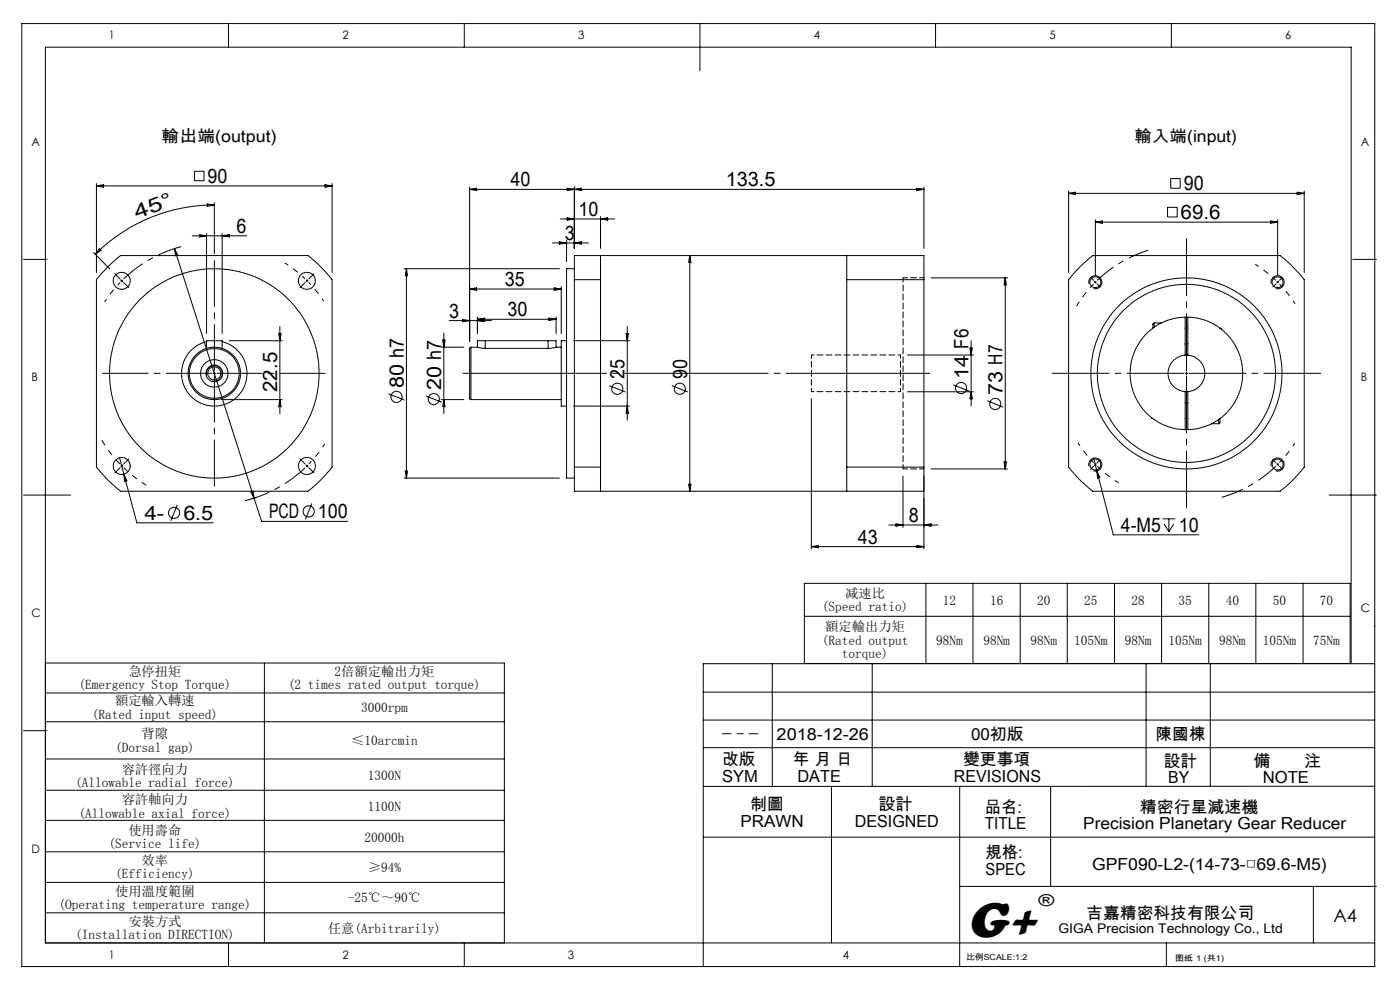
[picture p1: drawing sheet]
<svg xmlns="http://www.w3.org/2000/svg" width="297mm" height="210mm" viewBox="0 0 297 210" stroke-linecap="round" stroke-linejoin="round" font-family="sans-serif">
<g fill="none" stroke="#000" stroke-width=".21">
<path d="M4.6 5h287v200h-287zM48.5 5v5M98.5 5v5M148.5 5v10M198.5 5v5M248.5 5v5M20.5 38.9v18.9M20.5 39.4h49.9M20.5 39.4l1.5-.2v.5zM41.2 36.3h2.1v2h-2.1zM69 39.2l1.4 .2-1.4 .3zM70.4 38.9v18.9"/>
<path d="M99.6 39.7v32.7M120.3 39.9l1.5 .3-1.5 .2zM121.8 39.7v13M194.5 39.9l1.5 .3-1.5 .2zM196 39.7v13M248.4 37.9h2v2h-2zM5 55h5M19.9 53.6l3.4 3.4M21.1 52.7l.3 .4-1.2 .8zM22.9 56.6l2.7-2.4h39.7a29.2 29.2 0 0 1 5.1 5.1v39.8a29.2 29.2 0 0 1-5.1 5.1h-39.7a29.2 29.2 0 0 1-5.1-5.1v-39.8zM25.6 59.4l.2 .2M25.8 59.6l-.2 .2"/>
<path d="M25.8 59.6l.2 .2M26 59.4l-.2 .2M37 52.7l16.9 53M37 52.7l.7 1.4-.4 .1zM40.8 50h11.5M42.3 49.8l1.5 .2-1.5 .3zM43.8 49.5v21.3M44 43.3l1.5 .2-1.5 .3zM45.5 43.5a35.5 35.5 0 0 0-25.3 10.4M45.5 43v10.8M47.1 49.5v21.3M47.1 50l1.5-.2v.5z"/>
<path d="M85.7 57h33M86.2 57v44.4M86.2 57l.3 1.5h-.5zM99.6 40.2h96.4M99.6 40.2l1.5-.3v.5zM117.2 51.5h7.6M118.7 51.3l1.5 .2-1.5 .3zM118.9 46.5h11.5M120.2 51v4.5M120.3 46.2l1.5 .3-1.5 .2zM121.8 40.2l1.5-.3v.5zM121.8 51.5l1.5-.2v.5z"/>
<path d="M121.8 59.3v-5.1h74.2v5.1M121.8 57h-1.6v44.4h1.6M121.8 59.3v39.8M121.8 59.3h5.6M127.4 46v6.7M127.4 46.5l1.5-.3v.5zM127.4 54.2v5.1M127.4 59.3v39.8M146.3 54.2v50M146.3 54.2l.3 1.5h-.5zM179.6 54.2v5.1M179.6 59.3h16.4"/>
<path d="M179.6 59.3v39.8M196 59.3v39.8M197.5 58.9h16.2M213.3 58.9v40.6M213.3 58.9l.2 1.5h-.5zM226.7 40.5v17.3M226.7 41h50M226.7 41l1.5-.2v.5zM229.1 56.6l2.7-2.4h39.8a29.2 29.2 0 0 1 5.1 5.1v39.8a29.2 29.2 0 0 1-5.1 5.1h-39.8a29.2 29.2 0 0 1-5.1-5.1v-39.8zM232.2 59.7l.2 .2M232.4 59.9l-.2 .2M232.4 46.6v11.8"/>
<path d="M232.4 47.1h38.6M232.4 47.1l1.5-.2v.5zM232.4 59.9l.2 .2M232.6 59.7l-.2 .2M247.7 44h2v2h-2zM269.5 46.9l1.5 .2-1.5 .3zM271 46.6v11.8M275.2 40.8l1.5 .2-1.5 .3zM276.7 40.5v17.3M287 55h5M43.8 73.9v-1.6h3.3v1.6M43.8 72.5a6.9 6.9 0 0 0-4 10.6 6.9 6.9 0 0 0 11.4 0 6.9 6.9 0 0 0-4.1-10.6"/>
<path d="M43.9 79.6a1.67 1.67 0 0 1 1.4-2.1 1.67 1.67 0 0 1 1.8 1.8 1.67 1.67 0 0 1-2.1 1.5M48.6 72.3h11.3M59.1 70.8h.5l-.2 1.5zM59.4 69.3v18.5M93.6 73.7h4.8M93.9 72.1h.5l-.2 1.6zM94.2 70.7v17.1M95.3 68h9M98.1 67.8l1.5 .2-1.5 .3zM99.6 61.3l1.5-.2v.5zM99.6 61.3h19.5M99.9 73.7l-.3 .1v10.8l.3 .2"/>
<path d="M99.9 73.7v11.1M99.9 73.7h1.4M101.3 73.7l1.6 .2M101.3 67.2v3.6M101.3 67.7h16.7M101.3 67.7l1.5-.2v.8l-1.5-.3 1.5-.2M101.3 67.7l1.5 .3M102.9 72.3h-1.6v1.4M102.9 72.3h13.4M102.9 73.9h13.4M102.9 72.3v1.6M116.3 72.3h1.7v1.4"/>
<path d="M116.3 72.3v1.6M116.5 67.5l1.5 .2-1.5 .3zM117.6 61.1l1.5 .2-1.5 .3zM118 73.7l-1.7 .2M118 67.2v3.6M118 73.7h1.1M119.1 60.8v10M120.2 72.3h-1.1v13.8h1.1M121.7 72.3h11.9M132.8 70.8h.5l-.2 1.5zM133.1 69.3v19.8M192.5 75.3h14"/>
<path d="M205.8 73.8h.5l-.3 1.5zM206 72.3v13.8M231 60.2a1.39 1.39 0 0 1 1.2-1.7 1.39 1.39 0 0 1 1.5 1.5 1.39 1.39 0 0 1-1.7 1.2M244.9 68.5l-.3 .2v.9M244.9 68.5v.9M244.9 68.5h1.4M251.4 75.3a3.9 3.9 0 0 0-3.6 3.9 3.9 3.9 0 0 0 3.6 3.9M251.4 75.3v-8a11.9 11.9 0 0 0-11.7 11.9 11.9 11.9 0 0 0 11.7 11.9v-8M251.4 75.3h.6M251.4 72.9h.6M251.4 69.6h.6M252 75.3a3.9 3.9 0 0 1 3.6 3.9 3.9 3.9 0 0 1-3.6 3.9"/>
<path d="M252 75.3v-8a11.9 11.9 0 0 1 11.6 11.9 11.9 11.9 0 0 1-11.6 11.9v-8M258.8 69.6h.2v.2M269.7 60.2a1.39 1.39 0 0 1 1.2-1.7 1.39 1.39 0 0 1 1.5 1.5 1.39 1.39 0 0 1-1.7 1.2M25.4 97.1l.9 3.5M45.3 84.8h.2M47 84.8h12.9M59.4 84.8l.2 1.4h-.5zM82.4 83.5l3.4 1.4M86 99.9h.5l-.3 1.5zM90.3 84l3.4 1.3M93.6 84.8h4.8M94.2 84.8l.2 1.4h-.5z"/>
<path d="M99.9 84.8h19.2M121.7 86.1h11.9M121.8 99.1v5.1h74.2v-5.1M121.8 99.1h5.6M127.4 99.1v5.1M129.3 81.8l3.3 1.3M133.1 86.1l.2 1.6h-.5zM142.5 81.8l3.4 1.3M172.1 84.6v31.8M179.6 99.1v5.1M179.6 99.1h16.4M192.5 83.1h14"/>
<path d="M197.5 99.5h16.2M202.2 81.6l3.4 1.4M206 83.1l.3 1.5h-.5zM209.4 85l3.4 1.4M213 98h.5l-.2 1.5zM231 98.9a1.4 1.4 0 0 1 1.3-1.7 1.4 1.4 0 0 1 1.5 1.5 1.4 1.4 0 0 1-1.8 1.2M232 97.2l.7 2.7M232.7 99.9l3.5 13.5h18.1M232.7 99.9l.6 1.4-.5 .1zM244.4 88.6v.2h.1M251.4 83.1h.6M251.4 85.4h.6"/>
<path d="M251.4 88.8h.6M257 89.9h1.5M258.5 89v.9M258.8 88.8v.9l-.3 .2M269.7 98.9a1.4 1.4 0 0 1 1.2-1.7 1.4 1.4 0 0 1 1.5 1.5 1.4 1.4 0 0 1-1.7 1.2M5 105h10M26.3 100.6l2.7 10.3h16.2M26.3 100.6l.6 1.4-.5 .1zM37.6 107.1l-1.4 3.4M53.2 104.3l.5-.1 .2 1.5zM53.9 105.7l1.6 4.9h18.3M54.4 105.5l-1 .3"/>
<path d="M66.1 106.8l-1.3 3.4M85.7 101.4h33M146.1 102.7h.5l-.3 1.5zM172.1 115.9h23.9M172.1 115.9l1.5-.2v.5zM188.6 111.4h10.4M190.1 111.1l1.5 .3-1.5 .2zM191.6 101v10.9M194.5 115.7l1.5 .2-1.5 .3zM196 101v15.4M196 111.4l1.5-.3v.5zM246.6 110.1h2.7"/>
<path d="M247 111.2l1 1.6M248 110.1v2.7M249 111.2l-1 1.6M282 105h10M170.6 123.7h115.8v17h-115.8zM170.6 130.7h115.8M196.4 123.7v17M206.4 123.7v17M216.4 123.7v17M226.4 123.7v17M236.4 123.7v17M246.4 123.7v17"/>
<path d="M256.4 123.7v17M266.4 123.7v17M276.4 123.7v17M5 155h5M9.6 140.6h97.4v59.4M9.6 147h97.4M9.6 153.1h97.4M56.1 140.6v59.4M149.2 152.7h142.4M149.2 146.8h142.4M149.2 158.6h142.4M163.8 140.8v26"/>
<path d="M185 140.8v26M243.1 140.8v26M256.8 140.8v26M286.6 140.8v-130.8h-277v190h282M291.6 140.8h-142.4v64.2M9.6 161h97.4M9.6 167.6h97.4M9.6 174h97.4M149.2 177.6h142.4M176.4 166.8v33.2M203.6 166.8v38.2M222.9 166.8v21.2"/>
<path d="M291.6 166.8h-142.4M9.6 180.7h97.4M9.6 187.2h97.4M9.6 193.6h97.4M203.6 188h88.4M278.6 188v12M48.5 200v5M98.5 200v5M247.4 200v5"/>
<circle cx="25.8" cy="59.6" r="1.81"/>
<circle cx="65.1" cy="59.6" r="1.82"/>
<circle cx="232.4" cy="59.9" r="1.17"/>
<circle cx="271" cy="59.9" r="1.17"/>
<circle cx="45.5" cy="79.2" r="22.2"/>
<circle cx="45.5" cy="79.2" r="5.3"/>
<circle cx="45.5" cy="79.2" r="2.91"/>
<circle cx="45.5" cy="79.2" r="1.77"/>
<circle cx="45.5" cy="79.2" r="5.6"/>
<circle cx="45.5" cy="79.2" r="1.39"/>
<circle cx="251.7" cy="79.2" r="18.9"/>
<circle cx="251.7" cy="79.2" r="20.3"/>
<circle cx="25.8" cy="98.8" r="1.81"/>
<circle cx="65.1" cy="98.8" r="1.81"/>
<circle cx="84.1" cy="84.2" r="1.19"/>
<circle cx="92" cy="84.6" r="1.19"/>
<circle cx="131" cy="82.5" r="1.19"/>
<circle cx="144.2" cy="82.5" r="1.19"/>
<circle cx="203.9" cy="82.3" r="1.18"/>
<circle cx="211.1" cy="85.7" r="1.18"/>
<circle cx="232.4" cy="98.5" r="1.18"/>
<circle cx="271" cy="98.5" r="1.18"/>
<circle cx="36.9" cy="108.8" r="1.18"/>
<circle cx="65.5" cy="108.5" r="1.19"/>
</g>
<path d="M232 60.3a27.4 27.4 0 0 0-3.6 4.6M26.2 99.2a27.8 27.8 0 0 0 4.8 3.7" fill="none" stroke="#000" stroke-width=".21" stroke-dasharray="30.5 1.3 1.3 1.3" stroke-dashoffset="29.4" stroke-linecap="butt"/>
<path d="M232.8 59.5a27.3 27.3 0 0 1 10.8-6.4" fill="none" stroke="#000" stroke-width=".21" stroke-dasharray="30.5 1.3 1.3 1.3" stroke-dashoffset="26" stroke-linecap="butt"/>
<path d="M65.1 59.5l-.2-.1M65.1 59.5l.2 .2M271 59.9l-.2-.2M271 59.9l.2 .2M25.8 98.8l.2 .2M25.8 98.8l-.2-.2M65.1 98.8l.2-.2M65.1 98.8l-.2 .2M232.4 98.5l.2 .2M232.4 98.5l-.2-.2M271 98.5l.2-.2M271 98.5l-.2 .2" fill="none" stroke="#000" stroke-width=".21" stroke-dasharray="30.5 1.3 1.3 1.3" stroke-linecap="butt"/>
<path d="M64.7 59.2l-2-1.8-2.3-1.6M270.6 59.5l-2-1.8-2.3-1.6" fill="none" stroke="#000" stroke-width=".21" stroke-dasharray="30.5 1.3 1.3 1.3" stroke-dashoffset="29.6" stroke-linecap="butt"/>
<path d="M271.4 60.3l1.8 2 1.5 2.1M65.5 98.4l1.8-2 1.6-2.2M232 98.1l-1.8-2-1.5-2.1" fill="none" stroke="#000" stroke-width=".21" stroke-dasharray="30.5 1.3 1.3 1.3" stroke-dashoffset="29.7" stroke-linecap="butt"/>
<path d="M25.5 59.9l-1.8 2-1.5 2.2M271.4 98.1l1.7-1.9 1.6-2.2" fill="none" stroke="#000" stroke-width=".21" stroke-dasharray="30.5 1.3 1.3 1.3" stroke-dashoffset="29.8" stroke-linecap="butt"/>
<path d="M270.6 98.9a27.3 27.3 0 0 1-11.4 6.6" fill="none" stroke="#000" stroke-width=".21" stroke-dasharray="30.5 1.3 1.3 1.3" stroke-dashoffset="25.7" stroke-linecap="butt"/>
<path d="M232.8 98.9l2.1 1.9 2.4 1.6" fill="none" stroke="#000" stroke-width=".21" stroke-dasharray="30.5 1.3 1.3 1.3" stroke-dashoffset="29.5" stroke-linecap="butt"/>
<path d="M26.2 59.2a27.8 27.8 0 0 1 12.2-6.9" fill="none" stroke="#000" stroke-width=".21" stroke-dasharray="30.5 1.3 1.3 1.3" stroke-dashoffset="25.3" stroke-linecap="butt"/>
<path d="M65.5 59.9l1.7 1.9 1.5 2.1" fill="none" stroke="#000" stroke-width=".21" stroke-dasharray="30.5 1.3 1.3 1.3" stroke-dashoffset="29.9" stroke-linecap="butt"/>
<path d="M64.7 99.2a27.8 27.8 0 0 1-12.8 7" fill="none" stroke="#000" stroke-width=".21" stroke-dasharray="30.5 1.3 1.3 1.3" stroke-dashoffset="25" stroke-linecap="butt"/>
<path d="M25.5 98.4a27.8 27.8 0 0 1-3.9-5" fill="none" stroke="#000" stroke-width=".21" stroke-dasharray="30.5 1.3 1.3 1.3" stroke-dashoffset="29.2" stroke-linecap="butt"/>
<path d="M97 79.2h101.5" fill="none" stroke="#000" stroke-width=".21" stroke-dasharray="30.5 1.3 1.3 1.3" stroke-dashoffset="-1.2"/>
<path d="M153.3 155.6h7.5" fill="none" stroke="#000" stroke-width=".21" stroke-dasharray="30.5 1.3 1.3 1.3" stroke-dashoffset="28.6"/>
<path d="M196 58.9h-4.4M191.6 99.5h4.4" fill="none" stroke="#000" stroke-width=".21" stroke-dasharray="1.3 .6" stroke-dashoffset=".3"/>
<path d="M191.6 99.5v-40.6" fill="none" stroke="#000" stroke-width=".21" stroke-dasharray="1.3 .6" stroke-dashoffset=".4"/>
<path d="M172.1 83.1v-7.8M191 83.1v-7.8" fill="none" stroke="#000" stroke-width=".21" stroke-dasharray="1.3 .6" stroke-dashoffset=".6"/>
<path d="M191 75.3h-18.9M172.1 83.1h18.9" fill="none" stroke="#000" stroke-width=".21" stroke-dasharray="1.3 .6" stroke-dashoffset=".7"/>
<g fill="none" stroke="#000" stroke-width=".21" stroke-dasharray="30.5 1.3 1.3 1.3">
<path d="M25.4 59.2l-1-1.1M26.2 59.9l1.1 1.1M64.7 59.9l-1 1.1M65.1 59.5l.2-.2M65.1 59.5l-.2 .2M65.5 59.2l1.1-1.1M232 59.5l-.6-.7M271 59.9l.2-.2M271 59.9l-.2 .2M271.4 59.5l.7-.7M45.5 79.2v-.3M45.5 79.2h-.3"/>
<path d="M45.5 79.2v.3M45.5 79.2h.3M232.8 60.2l.6 .7M251.7 79.2v-.3M251.7 79.2h-.3M251.7 79.2v.3M251.7 79.2h.3M270.7 60.2l-.7 .7M25.4 99.2l-1 1.1M25.8 98.8l-.2 .2M25.8 98.8l.2-.2M26.2 98.4l1.1-1"/>
<path d="M64.7 98.4l-1-1M65.1 98.8l.2 .2M65.1 98.8l-.2-.2M65.5 99.2l1.1 1.1M232 98.9l-.6 .6M232.4 98.5l-.2 .2M232.4 98.5l.2-.2M232.8 98.1l.6-.6M270.7 98.1l-.7-.6M271 98.5l.2 .2M271 98.5l-.2-.2M271.4 98.9l.7 .6"/>
</g>
<path d="M251.2 79.2h-28M251.7 78.6v-28M251.7 79.7v28M252.3 79.2h27.9" fill="none" stroke="#000" stroke-width=".21" stroke-dasharray="30.5 1.3 1.3 1.3" stroke-dashoffset="18.4"/>
<path d="M45.5 78.6v-23.3M45.5 79.7v23.4" fill="none" stroke="#000" stroke-width=".21" stroke-dasharray="30.5 1.3 1.3 1.3" stroke-dashoffset="20.7"/>
<path d="M44.9 79.2h-23.1" fill="none" stroke="#000" stroke-width=".21" stroke-dasharray="30.5 1.3 1.3 1.3" stroke-dashoffset="20.8"/>
<path d="M46 79.2h23" fill="none" stroke="#000" stroke-width=".21" stroke-dasharray="30.5 1.3 1.3 1.3" stroke-dashoffset="20.9"/>
<text font-size="11" x="205.1" y="198.7">G+</text>
<g font-size="4.2">
<text x="44" y="38.8">90</text>
<text x="108.3" y="39.6">40</text>
<text x="154" y="39.6">133.5</text>
<text x="251.1" y="40.4">90</text>
<text x="29" y="46.5" transform="rotate(-20 29 46.5)">4 5 °</text>
<text x="122.8" y="45.8">10</text>
<text x="250.5" y="46.5">69.6</text>
<text x="50.2" y="49.4">6</text>
<text x="119.8" y="50.9">3</text>
<text x="107.1" y="60.7">35</text>
<text x="95.3" y="67.4">3</text>
<text x="107.7" y="67.1">30</text>
<text x="205.4" y="74" transform="rotate(-90 205.4 74)">F6</text>
<text x="58.8" y="83.1" transform="rotate(-90 58.8 83.1)">22.5</text>
<text x="85.7" y="82.2" transform="rotate(-90 85.7 82.2)">80 h7</text>
<text x="93.6" y="82.7" transform="rotate(-90 93.6 82.7)">20 h7</text>
<text x="132.5" y="80.5" transform="rotate(-90 132.5 80.5)">25</text>
<text x="145.8" y="80.5" transform="rotate(-90 145.8 80.5)">90</text>
<text x="205.4" y="80.3" transform="rotate(-90 205.4 80.3)">14</text>
<text x="212.7" y="83.7" transform="rotate(-90 212.7 83.7)">73 H7</text>
<text x="30.6" y="110.3">4-</text>
<text x="38.9" y="110.3">6.5</text>
<text x="57.1" y="110">PCD</text>
<text x="67.5" y="110">100</text>
<text x="192.8" y="110.7">8</text>
<text x="237.8" y="112.8">4-M5</text>
<text x="250.1" y="112.8">10</text>
<text x="182" y="115.3">43</text>
</g>
<text font-size="3.9" x="282.9" y="195.5">A4</text>
<g font-size="3.5">
<text x="34.3" y="30.2">輸出端(output)</text>
<text x="240.6" y="30.2">輸入端(input)</text>
<text x="164.8" y="157">2018-12-26</text>
<text x="206" y="157">00初版</text>
<text x="245.2" y="157">陳國棟</text>
<text x="153.2" y="162.3">改版</text>
<text x="153.2" y="165.8">SYM</text>
<text x="168.2" y="162.3">年 月 日</text>
<text x="169.2" y="165.8">DATE</text>
<text x="202.4" y="165.8">REVISIONS</text>
<text x="204.3" y="162.3">變更事項</text>
<text x="246.9" y="162.6">設計</text>
<text x="247.9" y="166.1">BY</text>
<text x="265.9" y="162.6">備</text>
<text x="267.9" y="166.1">NOTE</text>
<text x="276.6" y="162.6">注</text>
<text x="159.1" y="171.9">制圖</text>
<text x="186.4" y="171.9">設計</text>
<text x="208.9" y="172.4">品名:</text>
<text x="241.8" y="172.4">精密行星減速機</text>
<text x="157.1" y="175.4">PRAWN</text>
<text x="181.3" y="175.4">DESIGNED</text>
<text x="208.9" y="175.9">TITLE</text>
<text x="229.8" y="175.9">Precision Planetary Gear Reducer</text>
<text x="209.1" y="182.1">規格:</text>
<text x="209.1" y="185.6">SPEC</text>
<text x="231.7" y="184.6">GPF090-L2-(14-73-□69.6-M5)</text>
<text x="220.3" y="192.2">®</text>
<text x="230.5" y="194.8">吉嘉精密科技有限公司</text>
</g>
<g font-size="2.8">
<text x="174.4" y="129.6">(Speed ratio)</text>
<text x="179.3" y="126.8">减速比</text>
<text x="200" y="128.2">12</text>
<text x="210" y="128.2">16</text>
<text x="220" y="128.2">20</text>
<text x="230" y="128.2">25</text>
<text x="240" y="128.2">28</text>
<text x="250" y="128.2">35</text>
<text x="260" y="128.2">40</text>
<text x="270" y="128.2">50</text>
<text x="280" y="128.2">70</text>
<text x="174.4" y="136.7">(Rated output</text>
<text x="175.1" y="133.9">額定輸出力矩</text>
<text x="198.6" y="136.7">98Nm</text>
<text x="208.6" y="136.7">98Nm</text>
<text x="218.6" y="136.7">98Nm</text>
<text x="227.9" y="136.7">105Nm</text>
<text x="238.6" y="136.7">98Nm</text>
<text x="247.9" y="136.7">105Nm</text>
<text x="258.6" y="136.7">98Nm</text>
<text x="267.9" y="136.7">105Nm</text>
<text x="278.6" y="136.7">75Nm</text>
<text x="27.2" y="143.4">急停扭矩</text>
<text x="71" y="143.4">2倍額定輸出力矩</text>
<text x="178.6" y="139.6">torque)</text>
<text x="16.6" y="146.2">(Emergency Stop Torque)</text>
<text x="24.4" y="149.6">額定輸入轉速</text>
<text x="61.1" y="146.2">(2 times rated output torque)</text>
<text x="19.5" y="152.5">(Rated input speed)</text>
<text x="76.6" y="151">3000rpm</text>
<text x="24.4" y="159.4">(Dorsal gap)</text>
<text x="30.1" y="156.6">背隙</text>
<text x="74.5" y="158">≤10arcmin</text>
<text x="15.9" y="166.9">(Allowable radial force)</text>
<text x="25.8" y="164.1">容許徑向力</text>
<text x="78" y="165.5">1300N</text>
<text x="16.6" y="173.4">(Allowable axial force)</text>
<text x="25.8" y="170.6">容許軸向力</text>
<text x="78" y="172">1100N</text>
<text x="23" y="179.9">(Service life)</text>
<text x="27.2" y="177.1">使用壽命</text>
<text x="77.3" y="178.5">20000h</text>
<text x="30.1" y="183.5">效率</text>
<text x="78" y="184.9">≥94%</text>
<text x="24.4" y="186.3">(Efficiency)</text>
<text x="24.4" y="190">使用溫度範圍</text>
<text x="73.8" y="191.4">-25℃～90℃</text>
<text x="12.4" y="192.8">(Operating temperature range)</text>
<text x="27.2" y="196.4">安裝方式</text>
<text x="69.6" y="197.8">任意(Arbitrarily)</text>
<text x="224.5" y="197.8">GIGA Precision Technology Co., Ltd</text>
<text x="16" y="199.2">(Installation DIRECTION)</text>
</g>
<g font-size="2.5">
<text x="23.1" y="8.4">1</text>
<text x="72.7" y="8.4">2</text>
<text x="122.7" y="8.4">3</text>
<text x="172.7" y="8.4">4</text>
<text x="222.7" y="8.4">5</text>
<text x="272.7" y="8.4">6</text>
<text x="6.7" y="30.9">A</text>
<text x="288.7" y="30.9">A</text>
<text x="6.7" y="80.9">B</text>
<text x="288.7" y="80.9">B</text>
<text x="6.7" y="130.9">C</text>
<text x="288.7" y="129.9">C</text>
<text x="6.7" y="180.9">D</text>
<text x="23.1" y="203.4">1</text>
<text x="72.7" y="203.4">2</text>
<text x="120.5" y="203.4">3</text>
<text x="178.8" y="203.4">4</text>
</g>
<g font-size="1.7">
<text x="204.9" y="203.7">比例SCALE:1:2</text>
<text x="249.3" y="203.8">图纸 1 (共1)</text>
</g>
</svg>
